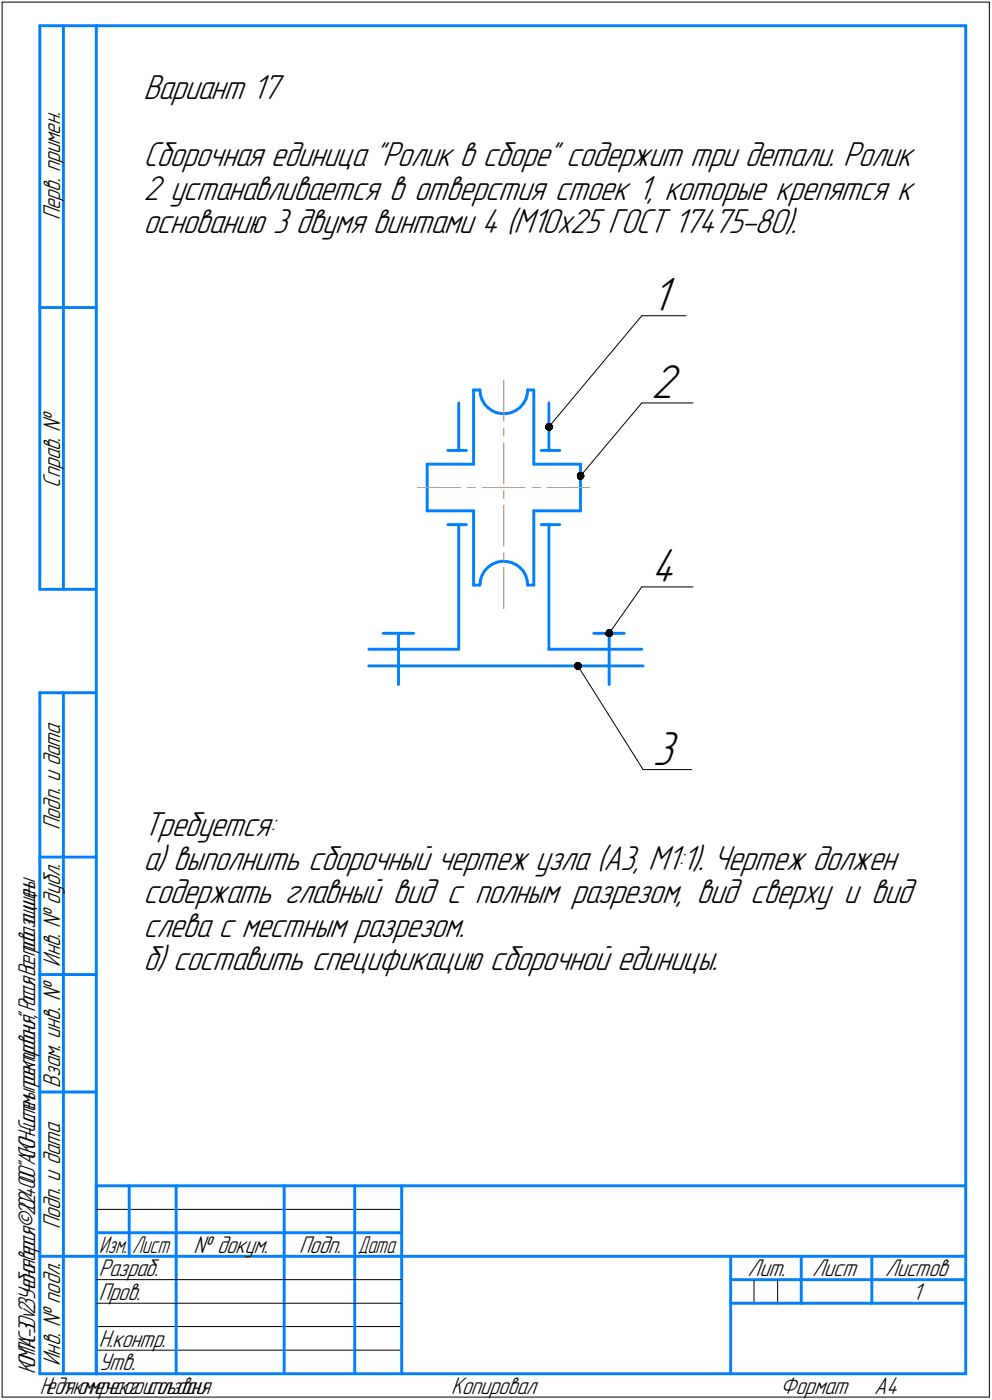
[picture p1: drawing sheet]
<svg xmlns="http://www.w3.org/2000/svg" width="211mm" height="298mm" viewBox="0 0 211 298" stroke-linecap="round" stroke-linejoin="round" font-family="sans-serif">
<g fill="none" stroke="#000" stroke-width=".21">
<path d="M.5 .5h210zM.5 .5v297zM210.5 .5v297zM136.5 67.2l-19.7 23.7zM136.5 67.2h9.5zM136.5 85.8l-13 15.5zM136.5 85.8h10.9zM136.5 125l-6.9 9.8zM136.5 125h10.9zM122.9 141.8l13.9 22.1zM136.8 163.9h10.4zM20.5 257.5h65z"/>
<path d="M20.5 272.5h17zM20.5 277.5h17zM37.5 272.5h23zM37.5 277.5h23zM60.5 272.5h15zM60.5 277.5h15zM75.5 272.5h10zM75.5 277.5h10zM160.4 272.5v5zM165.4 272.5v5zM.5 297.5h210zM20.5 282.4h65z"/>
<path d="M20.5 287.5h65z"/>
</g>
<g fill="none" stroke="#0080ff" stroke-width=".62">
<path d="M8.5 5.5v120zM8.5 5.5h12zM13.5 5.5v120zM20.5 5.5h185zM20.5 5.5v287zM205.5 5.5v287zM8.5 65.5h12zM90.9 98.8v5zM90.9 98.8h9.9zM95.3 95.9h3.9zM97.6 85.8v10.1zM100.8 83v15.8z"/>
<path d="M100.8 83h1.3zM102.1 83l.1 1.1zM102.2 84.1l.4 1zM102.6 85.1l.5 .9zM103.1 86l.7 .8zM103.8 86.8l.8 .6zM104.6 87.4l1.1 .5zM105.7 87.9l1 .2zM106.7 88.1h1.1zM107.8 88.1l1-.3zM108.8 87.8l1-.4zM109.8 87.4l.8-.6z"/>
<path d="M111.4 85.9l-.8 .9zM111.9 85l-.5 .9zM112.2 84l-.3 1zM112.3 83h1.3zM112.3 83l-.1 1zM113.6 98.8h9.9zM113.6 83v15.8zM115.1 95.9h4zM116.8 85.8v10.1zM123.5 98.8v5zM90.9 103.8v5zM90.9 108.8h9.9z"/>
<path d="M95.3 111.7h3.9zM97.6 111.7v26.5zM100.8 108.8v15.8zM105.7 119.7l1-.2zM106.7 119.5h1.1zM107.8 119.5l1 .3zM108.8 119.8l1 .4zM113.6 108.8h9.9zM113.6 108.8v15.8zM115.1 111.7h4zM116.8 111.7v26.5zM123.5 103.8v5z"/>
<path d="M8.5 125.5h12zM78.5 138.2h19.1zM81.5 134.8h6.5zM84.8 134.8v10.9zM100.8 124.6h1.3zM102.2 123.5l-.1 1.1zM102.6 122.5l-.4 1zM103.1 121.6l-.5 .9zM103.8 120.8l-.7 .8zM103.8 120.8l.8-.6zM104.6 120.2l1.1-.5zM109.8 120.2l.8 .6z"/>
<path d="M110.6 120.8l.8 .8zM111.4 121.6l.5 1zM111.9 122.6l.3 1zM112.2 123.6l.1 1zM112.3 124.6h1.3zM116.8 138.2h19.7zM126.3 134.8h6.5zM129.6 134.8v10.9zM8.5 147.5v145zM8.5 147.5h12zM13.5 147.5v145zM78.5 141.8h58.3z"/>
<path d="M8.5 182.5h12zM8.5 207.5h12zM8.5 232.5h12zM20.5 252.5h185zM20.5 252.5v40zM27.5 252.5v15zM37.5 252.5v25zM60.5 252.5v25zM75.5 252.5v25zM85.5 252.5v40zM8.5 267.5h12zM20.5 262.5h7z"/>
<path d="M20.5 267.5h7zM27.5 262.5h10zM27.5 267.5h10zM37.5 277.5v15zM37.5 262.5h23zM37.5 267.5h23zM60.5 277.5v15zM60.5 262.5h15zM60.5 267.5h15zM75.5 277.5v15zM75.5 262.5h10zM75.5 267.5h10z"/>
<path d="M85.5 267.5h120zM155.4 267.5v25zM155.4 272.5h15.1zM155.4 277.5h5zM160.4 277.5h5zM165.4 277.5h5.1zM170.5 267.5v10zM170.5 272.5h35zM170.5 277.5h15zM185.5 267.5v10zM185.5 277.5h20zM8.5 292.5h12z"/>
<path d="M20.5 292.5h185z"/>
</g>
<path d="M107.2 81.1v8.6zM107.2 91.2v1.7zM107.2 94.3v8.7zM88.9 103.8h9.1zM99.5 103.8h1.6zM102.6 103.8h9.1zM107.2 104.5v1.6zM107.2 107.6v8.6zM107.2 117.7v1.7zM113.2 103.8h1.7zM116.4 103.8h9.1zM107.2 120.8v8.7z" fill="none" stroke="#ff8000" stroke-width=".21"/>
<g fill="#fff" stroke="#fff" stroke-width=".21">
<path d="M138.5 58.5h5.5zM138.5 58.5h5.5zM138.5 58.6h5.5zM138.5 58.6h5.5zM138.5 58.7h5.5zM138.5 58.8h5.5zM138.5 58.8h5.5zM138.5 58.9h5.5zM138.5 58.9h5.5zM138.5 59h5.5zM138.5 59h5.5zM138.5 59.1h5.5zM138.5 59.2h5.5zM138.5 59.2h5.5zM138.5 59.3h5.5zM138.5 59.3h5.5zM138.5 59.4h5.5zM138.5 59.4h5.5zM138.5 59.5h5.5zM138.5 59.5h5.5zM138.5 59.6h5.5zM138.5 59.7h5.5zM138.5 59.7h5.5zM138.5 59.8h5.5zM138.5 59.8h5.5zM138.5 59.9h5.5zM138.5 59.9h5.5zM138.5 60h5.5zM138.5 60.1h5.5zM138.5 60.1h5.5zM138.5 60.2h5.5zM138.5 60.2h5.5zM138.5 60.3h5.5zM138.5 60.3h5.5zM138.5 60.4h5.5zM138.5 60.5h5.5zM138.5 60.5h5.5zM138.5 60.6h5.5zM138.5 60.6h5.5zM138.5 60.7h5.5zM138.5 60.7h5.5zM138.5 60.8h5.5zM138.5 60.8h5.5zM138.5 60.9h5.5zM138.5 61h5.5zM138.5 61h5.5zM138.5 61.1h5.5zM138.5 61.1h5.5zM138.5 61.2h5.5zM138.5 61.2h5.5zM138.5 61.3h5.5zM138.5 61.4h5.5zM138.5 61.4h5.5zM138.5 61.5h5.5zM138.5 61.5h5.5zM138.5 61.6h5.5zM138.5 61.6h5.5zM138.5 61.7h5.5zM138.5 61.8h5.5zM138.5 61.8h5.5zM138.5 61.9h5.5zM138.5 61.9h5.5zM138.5 62h5.5zM138.5 62h5.5zM138.5 62.1h5.5zM138.5 62.1h5.5zM138.5 62.2h5.5zM138.5 62.3h5.5zM138.5 62.3h5.5zM138.5 62.4h5.5zM138.5 62.4h5.5zM138.5 62.5h5.5zM138.5 62.5h5.5zM138.5 62.6h5.5zM138.5 62.7h5.5zM138.5 62.7h5.5zM138.5 62.8h5.5zM138.5 62.8h5.5zM138.5 62.9h5.5zM138.5 62.9h5.5zM138.5 63h5.5zM138.5 63h5.5zM138.5 63.1h5.5zM138.5 63.2h5.5zM138.5 63.2h5.5zM138.5 63.3h5.5zM138.5 63.3h5.5zM138.5 63.4h5.5zM138.5 63.4h5.5zM138.5 63.5h5.5zM138.5 63.6h5.5zM138.5 63.6h5.5zM138.5 63.7h5.5zM138.5 63.7h5.5zM138.5 63.8h5.5zM138.5 63.8h5.5zM138.5 63.9h5.5zM138.5 64h5.5zM138.5 64h5.5zM138.5 64.1h5.5zM138.5 64.1h5.5zM138.5 64.2h5.5zM138.5 64.2h5.5zM138.5 64.3h5.5zM138.5 64.3h5.5zM138.5 64.4h5.5zM138.5 64.5h5.5zM138.5 64.5h5.5zM138.5 64.6h5.5zM138.5 64.6h5.5zM138.5 64.7h5.5zM138.5 64.7h5.5zM138.5 64.8h5.5zM138.5 64.9h5.5zM138.5 64.9h5.5zM138.5 65h5.5zM138.5 65h5.5zM138.5 65.1h5.5zM138.5 65.1h5.5zM138.5 65.2h5.5zM138.5 65.2h5.5zM138.5 65.3h5.5zM138.5 65.4h5.5zM138.5 65.4h5.5zM138.5 65.5h5.5zM138.5 65.5h5.5zM138.5 65.6h5.5zM138.5 65.6h5.5zM138.5 65.7h5.5zM138.5 65.8h5.5zM138.5 65.8h5.5zM138.5 65.9h5.5zM138.5 65.9h5.5zM138.5 66h5.5zM138.5 66h5.5zM138.5 66.1h5.5zM138.5 66.2h5.5zM138.5 66.2h5.5zM138.5 66.3h5.5zM138.5 66.3h5.5zM138.5 66.4h5.5zM138.5 66.4h5.5zM138.5 66.5h5.5zM138.5 66.5h5.5zM138.5 66.6h5.5zM138.5 66.7h5.5zM138.5 66.7h5.5zM138.5 66.8h5.5zM138.5 66.8h5.5zM138.5 66.9h5.5zM138.5 66.9h5.5zM138.5 67h5.5zM138.5 67.1h5.5zM138.5 67.1h5.5zM138.5 67.2h5.5zM138.5 67.2h5.5zM138.5 67.3h5.5zM138.5 67.3h5.5zM138.5 67.4h5.5zM138.5 67.5h5.5zM138.5 67.5h5.5zM138.5 67.6h5.5zM138.5 67.6h5.5zM138.5 67.7h5.5zM138.5 67.7h5.5zM138.5 67.8h5.5zM138.5 67.8h5.5zM138.5 67.9h5.5zM138.5 68h5.5zM138.5 68h5.5zM138.5 68.1h5.5zM138.5 68.1h5.5zM138.5 68.2h5.5zM138.5 68.2h5.5zM138.5 68.3h5.5zM138.5 68.4h5.5z"/>
<path d="M138.5 77h7zM138.5 77.1h7zM138.5 77.2h7zM138.5 77.2h7zM138.5 77.3h7zM138.5 77.3h7zM138.5 77.4h7zM138.5 77.4h7zM138.5 77.5h7zM138.5 77.6h7zM138.5 77.6h7zM138.5 77.7h7zM138.5 77.7h7zM138.5 77.8h7zM138.5 77.8h7zM138.5 77.9h7zM138.5 77.9h7zM138.5 78h7zM138.5 78.1h7zM138.5 78.1h7zM138.5 78.2h7zM138.5 78.2h7zM138.5 78.3h7zM138.5 78.3h7zM138.5 78.4h7zM138.5 78.5h7zM138.5 78.5h7zM138.5 78.6h7zM138.5 78.6h7zM138.5 78.7h7zM138.5 78.7h7zM138.5 78.8h7zM138.5 78.9h7zM138.5 78.9h7zM138.5 79h7zM138.5 79h7zM138.5 79.1h7zM138.5 79.1h7zM138.5 79.2h7zM138.5 79.2h7zM138.5 79.3h7zM138.5 79.4h7zM138.5 79.4h7zM138.5 79.5h7zM138.5 79.5h7zM138.5 79.6h7zM138.5 79.6h7zM138.5 79.7h7zM138.5 79.8h7zM138.5 79.8h7zM138.5 79.9h7zM138.5 79.9h7zM138.5 80h7zM138.5 80h7zM138.5 80.1h7zM138.5 80.2h7zM138.5 80.2h7zM138.5 80.3h7zM138.5 80.3h7zM138.5 80.4h7zM138.5 80.4h7zM138.5 80.5h7zM138.5 80.5h7zM138.5 80.6h7zM138.5 80.7h7zM138.5 80.7h7zM138.5 80.8h7zM138.5 80.8h7zM138.5 80.9h7zM138.5 80.9h7zM138.5 81h7zM138.5 81.1h7zM138.5 81.1h7zM138.5 81.2h7zM138.5 81.2h7zM138.5 81.3h7zM138.5 81.3h7zM138.5 81.4h7zM138.5 81.4h7zM138.5 81.5h7zM138.5 81.6h7zM138.5 81.6h7zM138.5 81.7h7zM138.5 81.7h7zM138.5 81.8h7zM138.5 81.8h7zM138.5 81.9h7zM138.5 82h7zM138.5 82h7zM138.5 82.1h7zM138.5 82.1h7zM138.5 82.2h7zM138.5 82.2h7zM138.5 82.3h7zM138.5 82.4h7zM138.5 82.4h7zM138.5 82.5h7zM138.5 82.5h7zM138.5 82.6h7zM138.5 82.6h7zM138.5 82.7h7zM138.5 82.7h7zM138.5 82.8h7zM138.5 82.9h7zM138.5 82.9h7zM138.5 83h7zM138.5 83h7zM138.5 83.1h7zM138.5 83.1h7zM138.5 83.2h7zM138.5 83.3h7zM138.5 83.3h7zM138.5 83.4h7zM138.5 83.4h7zM138.5 83.5h7zM138.5 83.5h7zM138.5 83.6h7zM138.5 83.7h7zM138.5 83.7h7zM138.5 83.8h7zM138.5 83.8h7zM138.5 83.9h7zM138.5 83.9h7zM138.5 84h7zM138.5 84h7zM138.5 84.1h7zM138.5 84.2h7zM138.5 84.2h7zM138.5 84.3h7zM138.5 84.3h7zM138.5 84.4h7zM138.5 84.4h7zM138.5 84.5h7zM138.5 84.6h7zM138.5 84.6h7zM138.5 84.7h7zM138.5 84.7h7zM138.5 84.8h7zM138.5 84.8h7zM138.5 84.9h7zM138.5 84.9h7zM138.5 85h7zM138.5 85.1h7zM138.5 85.1h7zM138.5 85.2h7zM138.5 85.2h7zM138.5 85.3h7zM138.5 85.3h7zM138.5 85.4h7zM138.5 85.5h7zM138.5 85.5h7zM138.5 85.6h7zM138.5 85.6h7zM138.5 85.7h7zM138.5 85.7h7zM138.5 85.8h7zM138.5 85.9h7zM138.5 85.9h7zM138.5 86h7zM138.5 86h7zM138.5 86.1h7zM138.5 86.1h7zM138.5 86.2h7zM138.5 86.2h7zM138.5 86.3h7zM138.5 86.4h7zM138.5 86.4h7zM138.5 86.5h7zM138.5 86.5h7zM138.5 86.6h7zM138.5 86.6h7zM138.5 86.7h7zM138.5 86.8h7zM138.5 86.8h7zM138.5 86.9h7zM138.5 86.9h7z"/>
<path d="M138.8 155.1h6.4zM138.8 155.2h6.4zM138.8 155.2h6.4zM138.8 155.3h6.4zM138.8 155.3h6.4zM138.8 155.4h6.4zM138.8 155.4h6.4zM138.8 155.5h6.4zM138.8 155.6h6.4zM138.8 155.6h6.4zM138.8 155.7h6.4zM138.8 155.7h6.4zM138.8 155.8h6.4zM138.8 155.8h6.4zM138.8 155.9h6.4zM138.8 156h6.4zM138.8 156h6.4zM138.8 156.1h6.4zM138.8 156.1h6.4zM138.8 156.2h6.4zM138.8 156.2h6.4zM138.8 156.3h6.4zM138.8 156.4h6.4zM138.8 156.4h6.4zM138.8 156.5h6.4zM138.8 156.5h6.4zM138.8 156.6h6.4zM138.8 156.6h6.4zM138.8 156.7h6.4zM138.8 156.7h6.4zM138.8 156.8h6.4zM138.8 156.9h6.4zM138.8 156.9h6.4zM138.8 157h6.4zM138.8 157h6.4zM138.8 157.1h6.4zM138.8 157.1h6.4zM138.8 157.2h6.4zM138.8 157.3h6.4zM138.8 157.3h6.4zM138.8 157.4h6.4zM138.8 157.4h6.4zM138.8 157.5h6.4zM138.8 157.5h6.4zM138.8 157.6h6.4zM138.8 157.6h6.4zM138.8 157.7h6.4zM138.8 157.8h6.4zM138.8 157.8h6.4zM138.8 157.9h6.4zM138.8 157.9h6.4zM138.8 158h6.4zM138.8 158h6.4zM138.8 158.1h6.4zM138.8 158.2h6.4zM138.8 158.2h6.4zM138.8 158.3h6.4zM138.8 158.3h6.4zM138.8 158.4h6.4zM138.8 158.4h6.4zM138.8 158.5h6.4zM138.8 158.6h6.4zM138.8 158.6h6.4zM138.8 158.7h6.4zM138.8 158.7h6.4zM138.8 158.8h6.4zM138.8 158.8h6.4zM138.8 158.9h6.4zM138.8 158.9h6.4zM138.8 159h6.4zM138.8 159.1h6.4zM138.8 159.1h6.4zM138.8 159.2h6.4zM138.8 159.2h6.4zM138.8 159.3h6.4zM138.8 159.3h6.4zM138.8 159.4h6.4zM138.8 159.5h6.4zM138.8 159.5h6.4zM138.8 159.6h6.4zM138.8 159.6h6.4zM138.8 159.7h6.4zM138.8 159.7h6.4zM138.8 159.8h6.4zM138.8 159.9h6.4zM138.8 159.9h6.4zM138.8 160h6.4zM138.8 160h6.4zM138.8 160.1h6.4zM138.8 160.1h6.4zM138.8 160.2h6.4zM138.8 160.2h6.4zM138.8 160.3h6.4zM138.8 160.4h6.4zM138.8 160.4h6.4zM138.8 160.5h6.4zM138.8 160.5h6.4zM138.8 160.6h6.4zM138.8 160.6h6.4zM138.8 160.7h6.4zM138.8 160.8h6.4zM138.8 160.8h6.4zM138.8 160.9h6.4zM138.8 160.9h6.4zM138.8 161h6.4zM138.8 161h6.4zM138.8 161.1h6.4zM138.8 161.1h6.4zM138.8 161.2h6.4zM138.8 161.3h6.4zM138.8 161.3h6.4zM138.8 161.4h6.4zM138.8 161.4h6.4zM138.8 161.5h6.4zM138.8 161.5h6.4zM138.8 161.6h6.4zM138.8 161.7h6.4zM138.8 161.7h6.4zM138.8 161.8h6.4zM138.8 161.8h6.4zM138.8 161.9h6.4zM138.8 161.9h6.4zM138.8 162h6.4zM138.8 162.1h6.4zM138.8 162.1h6.4zM138.8 162.2h6.4zM138.8 162.2h6.4zM138.8 162.3h6.4zM138.8 162.3h6.4zM138.8 162.4h6.4zM138.8 162.4h6.4zM138.8 162.5h6.4zM138.8 162.6h6.4zM138.8 162.6h6.4zM138.8 162.7h6.4zM138.8 162.7h6.4zM138.8 162.8h6.4zM138.8 162.8h6.4zM138.8 162.9h6.4zM138.8 163h6.4zM138.8 163h6.4zM138.8 163.1h6.4zM138.8 163.1h6.4zM138.8 163.2h6.4zM138.8 163.2h6.4zM138.8 163.3h6.4zM138.8 163.4h6.4zM138.8 163.4h6.4zM138.8 163.5h6.4zM138.8 163.5h6.4zM138.8 163.6h6.4zM138.8 163.6h6.4zM138.8 163.7h6.4zM138.8 163.7h6.4zM138.8 163.8h6.4zM138.8 163.9h6.4zM138.8 163.9h6.4zM138.8 164h6.4zM138.8 164h6.4zM138.8 164.1h6.4zM138.8 164.1h6.4zM138.8 164.2h6.4zM138.8 164.3h6.4zM138.8 164.3h6.4zM138.8 164.4h6.4zM138.8 164.4h6.4zM138.8 164.5h6.4zM138.8 164.5h6.4zM138.8 164.6h6.4zM138.8 164.6h6.4zM138.8 164.7h6.4zM138.8 164.8h6.4zM138.8 164.8h6.4zM138.8 164.9h6.4zM138.8 164.9h6.4zM138.8 165h6.4z"/>
<path d="M138.5 116.2h7zM138.5 116.3h7zM138.5 116.3h7zM138.5 116.4h7zM138.5 116.4h7zM138.5 116.5h7zM138.5 116.6h7zM138.5 116.6h7zM138.5 116.7h7zM138.5 116.7h7zM138.5 116.8h7zM138.5 116.8h7zM138.5 116.9h7zM138.5 117h7zM138.5 117h7zM138.5 117.1h7zM138.5 117.1h7zM138.5 117.2h7zM138.5 117.2h7zM138.5 117.3h7zM138.5 117.3h7zM138.5 117.4h7zM138.5 117.5h7zM138.5 117.5h7zM138.5 117.6h7zM138.5 117.6h7zM138.5 117.7h7zM138.5 117.7h7zM138.5 117.8h7zM138.5 117.9h7zM138.5 117.9h7zM138.5 118h7zM138.5 118h7zM138.5 118.1h7zM138.5 118.1h7zM138.5 118.2h7zM138.5 118.3h7zM138.5 118.3h7zM138.5 118.4h7zM138.5 118.4h7zM138.5 118.5h7zM138.5 118.5h7zM138.5 118.6h7zM138.5 118.6h7zM138.5 118.7h7zM138.5 118.8h7zM138.5 118.8h7zM138.5 118.9h7zM138.5 118.9h7zM138.5 119h7zM138.5 119h7zM138.5 119.1h7zM138.5 119.2h7zM138.5 119.2h7zM138.5 119.3h7zM138.5 119.3h7zM138.5 119.4h7zM138.5 119.4h7zM138.5 119.5h7zM138.5 119.5h7zM138.5 119.6h7zM138.5 119.7h7zM138.5 119.7h7zM138.5 119.8h7zM138.5 119.8h7zM138.5 119.9h7zM138.5 119.9h7zM138.5 120h7zM138.5 120.1h7zM138.5 120.1h7zM138.5 120.2h7zM138.5 120.2h7zM138.5 120.3h7zM138.5 120.3h7zM138.5 120.4h7zM138.5 120.5h7zM138.5 120.5h7zM138.5 120.6h7zM138.5 120.6h7zM138.5 120.7h7zM138.5 120.7h7zM138.5 120.8h7zM138.5 120.8h7zM138.5 120.9h7zM138.5 121h7zM138.5 121h7zM138.5 121.1h7zM138.5 121.1h7zM138.5 121.2h7zM138.5 121.2h7zM138.5 121.3h7zM138.5 121.4h7zM138.5 121.4h7zM138.5 121.5h7zM138.5 121.5h7zM138.5 121.6h7zM138.5 121.6h7zM138.5 121.7h7zM138.5 121.8h7zM138.5 121.8h7zM138.5 121.9h7zM138.5 121.9h7zM138.5 122h7zM138.5 122h7zM138.5 122.1h7zM138.5 122.1h7zM138.5 122.2h7zM138.5 122.3h7zM138.5 122.3h7zM138.5 122.4h7zM138.5 122.4h7zM138.5 122.5h7zM138.5 122.5h7zM138.5 122.6h7zM138.5 122.7h7zM138.5 122.7h7zM138.5 122.8h7zM138.5 122.8h7zM138.5 122.9h7zM138.5 122.9h7zM138.5 123h7zM138.5 123h7zM138.5 123.1h7zM138.5 123.2h7zM138.5 123.2h7zM138.5 123.3h7zM138.5 123.3h7zM138.5 123.4h7zM138.5 123.4h7zM138.5 123.5h7zM138.5 123.6h7zM138.5 123.6h7zM138.5 123.7h7zM138.5 123.7h7zM138.5 123.8h7zM138.5 123.8h7zM138.5 123.9h7zM138.5 124h7zM138.5 124h7zM138.5 124.1h7zM138.5 124.1h7zM138.5 124.2h7zM138.5 124.2h7zM138.5 124.3h7zM138.5 124.3h7zM138.5 124.4h7zM138.5 124.5h7zM138.5 124.5h7zM138.5 124.6h7zM138.5 124.6h7zM138.5 124.7h7zM138.5 124.7h7zM138.5 124.8h7zM138.5 124.9h7zM138.5 124.9h7zM138.5 125h7zM138.5 125h7zM138.5 125.1h7zM138.5 125.1h7zM138.5 125.2h7zM138.5 125.3h7zM138.5 125.3h7zM138.5 125.4h7zM138.5 125.4h7zM138.5 125.5h7zM138.5 125.5h7zM138.5 125.6h7zM138.5 125.6h7zM138.5 125.7h7zM138.5 125.8h7zM138.5 125.8h7zM138.5 125.9h7zM138.5 125.9h7zM138.5 126h7zM138.5 126h7z"/>
</g>
<g fill="#000" stroke="#000" stroke-width=".21">
<path d="M116.5 90.1h.6zM116.4 90.2h.8zM116.3 90.3h1zM116.3 90.3h1zM116.2 90.4h1.2zM116.2 90.4h1.3zM116.2 90.5h1.3zM116.1 90.5h1.4zM116.1 90.6h1.4zM116 90.6h1.5zM116 90.7h1.5zM116 90.8h1.6zM116 90.8h1.6zM116 90.9h1.6zM116 90.9h1.6zM116 91h1.6zM116 91h1.6zM116 91.1h1.6zM116 91.2h1.5zM116 91.2h1.5zM116.1 91.3h1.4zM116.2 91.3h1.3zM116.2 91.4h1.2zM116.3 91.4h1zM116.3 91.5h1zM116.5 91.6h.7zM116.6 91.6h.5z"/>
<path d="M123.2 100.6h.6zM123.2 100.6h.7zM123 100.7h1zM123 100.8h1.1zM122.9 100.8h1.2zM122.9 100.9h1.2zM122.9 100.9h1.3zM122.8 101h1.4zM122.8 101h1.4zM122.8 101.1h1.4zM122.8 101.1h1.4zM122.7 101.2h1.6zM122.8 101.3h1.5zM122.8 101.3h1.5zM122.8 101.4h1.5zM122.8 101.4h1.5zM122.8 101.5h1.5zM122.8 101.5h1.4zM122.8 101.6h1.4zM122.8 101.7h1.4zM122.8 101.7h1.4zM122.9 101.8h1.2zM122.9 101.8h1.2zM122.9 101.9h1.1zM123 101.9h1zM123 102h.9zM123.2 102.1h.6z"/>
<path d="M129.3 134.1h.6zM129.2 134.2h.8zM129.1 134.2h1zM129.1 134.3h1.1zM129 134.3h1.2zM128.9 134.4h1.4zM128.9 134.5h1.4zM128.9 134.5h1.4zM128.9 134.6h1.4zM128.9 134.6h1.5zM128.9 134.7h1.5zM128.9 134.7h1.5zM128.8 134.8h1.6zM128.9 134.8h1.5zM128.9 134.9h1.5zM128.9 135h1.5zM128.9 135h1.4zM128.9 135.1h1.4zM128.9 135.1h1.4zM128.9 135.2h1.4zM128.9 135.2h1.4zM129 135.3h1.2zM129 135.4h1.2zM129.1 135.4h1zM129.1 135.5h.9zM129.2 135.5h.8zM129.4 135.6h.4z"/>
<path d="M122.7 141.1h.6zM122.5 141.1h.9zM122.5 141.2h.9zM122.4 141.2h1.1zM122.4 141.3h1.2zM122.3 141.3h1.3zM122.3 141.4h1.4zM122.2 141.4h1.5zM122.2 141.5h1.5zM122.2 141.6h1.5zM122.2 141.6h1.5zM122.2 141.7h1.5zM122.2 141.7h1.5zM122.2 141.8h1.5zM122.2 141.8h1.5zM122.1 141.9h1.6zM122.2 142h1.5zM122.2 142h1.5zM122.3 142.1h1.4zM122.3 142.1h1.4zM122.3 142.2h1.4zM122.3 142.2h1.3zM122.3 142.3h1.3zM122.4 142.4h1.1zM122.5 142.4h.9zM122.6 142.5h.8zM122.7 142.5h.6z"/>
</g>
<g font-size="10.8">
<text x="138.5" y="66.3">1</text>
<text x="138.5" y="84.8">2</text>
<text x="138.5" y="124">4</text>
<text x="138.8" y="162.9">3</text>
</g>
<g font-size="7.8">
<text x="30.5" y="21.1">Вариант 17</text>
<text x="30.5" y="35.4">Сборочная единица &quot;Ролик в сборе&quot; содержит три детали. Ролик</text>
<text x="30.5" y="42.5">2 устанавливается в отверстия стоек 1, которые крепятся к</text>
<text x="30.5" y="49.6">основанию 3 двумя винтами 4 (М10х25 ГОСТ 17475-80).</text>
<text x="30.5" y="178.1">Требуется:</text>
<text x="30.5" y="185.2">а) выполнить сборочный чертеж узла (А3, М1:1). Чертеж должен</text>
<text x="30.5" y="192.3">содержать главный вид с полным разрезом, вид сверху и вид</text>
<text x="30.5" y="199.5">слева с местным разрезом.</text>
<text x="30.5" y="206.6">б) составить спецификацию сборочной единицы.</text>
</g>
<g font-size="5.5">
<text x="12.8" y="46.9" transform="rotate(-90 12.8 46.9)">Перв. примен.</text>
<text x="12.8" y="103.8" transform="rotate(-90 12.8 103.8)">Справ. №</text>
<text x="12.8" y="176.7" transform="rotate(-90 12.8 176.7)">Подп. и дата</text>
<text x="12.8" y="205.8" transform="rotate(-90 12.8 205.8)">Инв. № дубл.</text>
<text x="12.8" y="231.6" transform="rotate(-90 12.8 231.6)">Взам. инв. №</text>
<text x="12.8" y="261.7" transform="rotate(-90 12.8 261.7)">Подп. и дата</text>
<text x="41.2" y="266.8">№ докум.</text>
<text x="63.6" y="266.8">Подп.</text>
<text x="21" y="271.8">Разраб.</text>
<text x="159.1" y="271.8">Лит.</text>
<text x="172.8" y="271.8">Лист</text>
<text x="188.3" y="271.8">Листов</text>
<text x="21" y="276.8">Пров.</text>
<text x="194.1" y="276.8">1</text>
<text x="21" y="286.8">Н.контр.</text>
<text x="12.8" y="290.8" transform="rotate(-90 12.8 290.8)">Инв. № подл.</text>
<text x="21" y="291.8">Утв.</text>
<text x="96" y="296.8">Копировал</text>
<text x="166" y="296.8">Формат</text>
<text x="186" y="296.8">A4</text>
</g>
<g font-size="5.4">
<text x="21.1" y="266.8">Изм.</text>
<text x="28.1" y="266.8">Лист</text>
<text x="76.1" y="266.8">Дата</text>
<text x="7.5" y="292.5" transform="rotate(-90 7.5 292.5)">КОМПАС-3Dv23Учебнаяверсия©2024ООО&quot;АСКОН-Системыпроектирования&quot;,Россия.Всеправазащищены.</text>
<text x="8.5" y="296.7">Недлякоммерческогоиспользования</text>
</g>
</svg>
